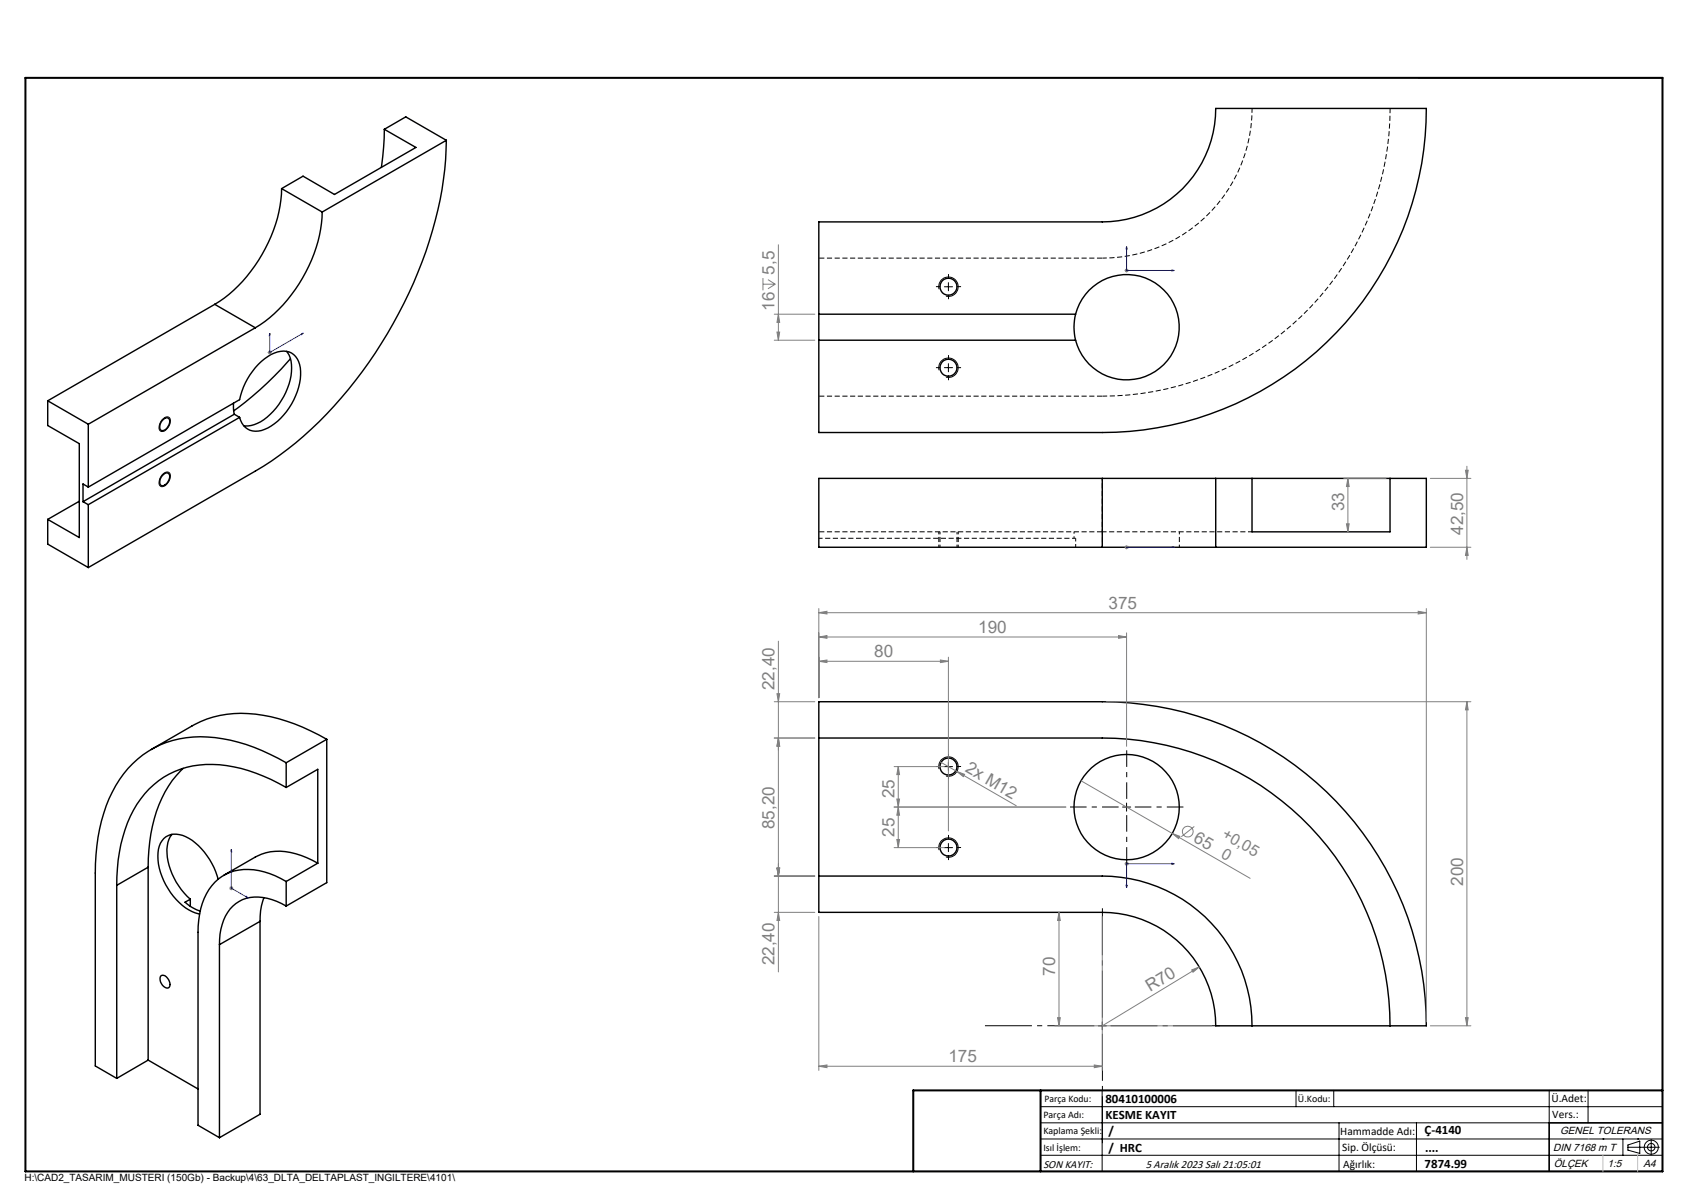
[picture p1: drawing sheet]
<svg xmlns="http://www.w3.org/2000/svg" width="420mm" height="297mm" viewBox="0 0 420 297" stroke-linecap="round" stroke-linejoin="round" font-family="sans-serif">
<g fill="none" stroke="#000" stroke-width=".35">
<path d="M94.9 31.9l-.2 4.4-.5 5M94.9 31.9l7.8 4.5-20.1 11.6-7.8-4.5-5.3 3.1M94.9 31.9l5.3-3 10 5.7M110.2 34.6a94.3 94.3 0 0 1-11.8 42.8 102 102 0 0 1-31.3 36.4l-4.1 2.5-41.2 23.8M110.2 34.6l-30.6 17.7M69.5 46.6a36.4 36.4 0 0 1-16.5 28.5M69.5 46.6l10.1 5.7M79.6 52.3a36.4 36.4 0 0 1-16.6 28.6M202.2 54.8h70a27.9 27.9 0 0 0 28-28h52a80 80 0 0 1-80 80h-70zM53 75.1l10 5.8M53 75.1l-41.2 23.9M202.2 77.6h63.4"/>
<path d="M265.6 77.6a13 13 0 0 1 20-7.5 13 13 0 0 1 0 21.4 13 13 0 0 1-20-7.5M265.6 77.6a13.5 13.5 0 0 0 0 6.4M11.8 99l10 5.7M11.8 99v6.1l7.8 4.4v23.2l-7.8-4.5M57.6 99.6l.3 2.7M63 80.9l-41.2 23.8M70.8 86.7a8.8 8.8 0 0 1 .6 8.1 16 16 0 0 1-8.6 10l-1.6 .4-1-.1M71.7 88.6a83.4 83.4 0 0 1-14 12.8M202.2 84h63.4M21.8 104.7v15.6M40 103.9l.4-.4a.88 .88 0 0 1 1.1-.3 .88 .88 0 0 1 .4 1.2 1.96 1.96 0 0 1-2.1 1.9 1.73 1.73 0 0 1 .2-2.4zM40.4 117.2a.87 .87 0 0 1 1.1-.4 .87 .87 0 0 1 .4 1.2 2.03 2.03 0 0 1-2.1 1.9 1.96 1.96 0 0 1 .6-2.7z"/>
<path d="M57.9 102.3l-37.4 21.6M57.9 102.3l1.3 .7M59.2 103a4.2 4.2 0 0 0 6.1 3 16.1 16.1 0 0 0 8.9-15.2 4.3 4.3 0 0 0-6.5-3.6 16.6 16.6 0 0 0-8.5 11.5l-37.4 21.6M59.2 103l-37.4 21.6M272.2 118.1h28M272.2 118.1h-70v17h70M272.2 118.1v17M300.2 118.1v17M300.2 118.1h8.9M309.1 118.1h34.1M309.1 118.1v13.2h34.1v-13.2M343.2 118.1h9v17h-52"/>
<path d="M11.8 128.2v6.1l10 5.8M19.6 123.8l-7.8 4.4M20.5 123.9l1.3 .7M21.8 124.6v15.5M21.8 120.3l-1.3-.8v4.4M272.2 135.1h28M202.2 173.2h70a80 80 0 0 1 80 80.1h-52a28 28 0 0 0-28-28.1h-70zM45.2 189.7a29.2 29.2 0 0 0-8.2 18.1l-.4 6.3M70.7 194.4a37.7 37.7 0 0 0-19.9-5.7 21.3 21.3 0 0 0-19.3 14.5 42.2 42.2 0 0 0-2.7 15.4M70.7 188.3a41.5 41.5 0 0 0-23-6.3 23.8 23.8 0 0 0-20.8 15.2 45.9 45.9 0 0 0-3.4 18.3v47.7l5.3 3M70.7 188.3v6.1M70.7 194.4l7.8-4.5v23.2"/>
<path d="M80.7 182.5a41.5 41.5 0 0 0-23-6.3 23.5 23.5 0 0 0-10.3 3l-10 5.8M80.7 182.5v35.4l-10 5.8M80.7 182.5l-10 5.8M202.2 182.2h70a71 71 0 0 1 71 71.1M28.8 218.6v47.6M36.6 214.1l-7.8 4.5M36.6 214.1v47.6M42.4 206a8.6 8.6 0 0 0-.7 7.6 17.5 17.5 0 0 0 5.3 8.4M53.9 217.1a17.1 17.1 0 0 0-8.1-10.6 4.5 4.5 0 0 0-5.8 1.1 9 9 0 0 0-.4 7.8 16 16 0 0 0 8.6 10l1.1 .2M70.7 217.6a16.5 16.5 0 0 0-13.9-2.2 12.6 12.6 0 0 0-7.5 10.3l-.4 4.5v47.6l5.3 3.1M70.7 217.6v6.1M78.5 213.1a17.4 17.4 0 0 0-12.8-2.6l-2.7 1.1-7.7 4.5"/>
<path d="M78.5 213.1l-7.8 4.5M202.2 216.3h70a36.9 36.9 0 0 1 36.9 37M47 222l-1.3 .7a10.2 10.2 0 0 0 3.8 2.2M47 222v1.8M54.2 233.2v47.7M64.2 227.5l-10 5.7M64.2 227.5v47.6l-10 5.8M65.2 221.6a15.1 15.1 0 0 0-1 5.9M70.7 223.7a12.4 12.4 0 0 0-10.8-1.6 10.2 10.2 0 0 0-5.6 8.5l-.1 2.6M39.7 241a1.12 1.12 0 0 1 1.6 .5l.6 1.2a.88 .88 0 0 1-.3 1.2 .88 .88 0 0 1-1.2-.3l-.7-1.1-.2-.9zM36.6 261.7l12.3 7.1M36.6 261.7l-7.8 4.5"/>
<path d="M410.5 277.2h-28v12"/>
<circle cx="234.2" cy="70.8" r="2.1"/>
<circle cx="234.2" cy="90.8" r="2.1"/>
<circle cx="234.2" cy="189.2" r="2.1"/>
<circle cx="278.2" cy="199.3" r="13"/>
<circle cx="234.2" cy="209.3" r="2.1"/>
</g>
<path d="M272.2 135.1v-17M272.2 131.3v-13.2" fill="none" stroke="#000" stroke-width=".25" stroke-dasharray="1.3 .6" stroke-dashoffset=".7" stroke-linecap="butt"/>
<path d="M272.2 131.3h37" fill="none" stroke="#000" stroke-width=".25" stroke-dasharray="1.3 .6" stroke-dashoffset=".3" stroke-linecap="butt"/>
<path d="M202.2 63.7h70M272.2 97.8h-70M202.2 131.3h70" fill="none" stroke="#000" stroke-width=".25" stroke-dasharray="1.3 .6" stroke-dashoffset="-.1" stroke-linecap="butt"/>
<path d="M265.6 135.1v-2.2" fill="none" stroke="#000" stroke-width=".25" stroke-dasharray="1.3 .6" stroke-dashoffset=".5" stroke-linecap="butt"/>
<path d="M265.6 132.9h-63.4" fill="none" stroke="#000" stroke-width=".25" stroke-dasharray="1.3 .6" stroke-dashoffset=".4" stroke-linecap="butt"/>
<path d="M231.8 131.3v3.8M232.1 131.3v3.8M236.3 135.1v-3.8M236.6 135.1v-3.8M291.2 135.1v-3.8" fill="none" stroke="#000" stroke-width=".25" stroke-dasharray="1.3 .6" stroke-dashoffset=".6" stroke-linecap="butt"/>
<path d="M265.2 131.3v1.6" fill="none" stroke="#000" stroke-width=".25" stroke-dasharray="1.3 .6" stroke-dashoffset=".8" stroke-linecap="butt"/>
<path d="M343.2 26.8a71 71 0 0 1-71 71" fill="none" stroke="#000" stroke-width=".25" stroke-dasharray="1.3 .6" stroke-dashoffset=".1" stroke-linecap="butt"/>
<path d="M272.2 63.7a37 37 0 0 0 37-36.9" fill="none" stroke="#000" stroke-width=".25" stroke-dasharray="1.3 .6" stroke-dashoffset=".2" stroke-linecap="butt"/>
<g fill="none" stroke="#808080" stroke-width=".25">
<path d="M188.4 68.6v3.1M188.4 70.2h3M189.6 69l1.8 1.2M191.2 77.6h10M191.4 70.2l-1.8 1.1M192.2 77.6l.3 2h-.7zM192.2 60.4v23.6M277.7 66.8h1M277.8 66.4l.8 .7M278.2 66.3v1M278.6 66.4l-.8 .7M66.1 87h1"/>
<path d="M66.3 86.7l.7 .7M66.6 86.5v1.1M67 86.7l-.7 .7M191.2 84h10M191.8 82h.7l-.3 2zM331.8 118.1h10.4M332.8 118.1v13.2M332.8 118.1l.3 2h-.6zM353.2 118.1h10M361.8 116.1h.7l-.3 2zM362.2 115.1v23M277.7 135.1h1"/>
<path d="M277.8 134.8l.8 .7M278.2 134.6v1M278.6 134.8l-.8 .7M332.5 129.3h.6l-.3 2zM353.2 135.1h10M362.2 135.1l.3 2h-.7zM192.2 158.3v81.7M202.2 157.3l2-.4v.7zM202.2 151.3l2-.4v.7zM202.2 150.2v22.1M202.2 157.3h76M202.2 151.3h150"/>
<path d="M276.2 156.9l2 .4-2 .3zM278.2 156.2v28.1M350.2 150.9l2 .4-2 .3zM352.2 150.2v102.1M191.2 173.2h10M191.8 171.3h.7l-.3 1.9zM202.2 163.3l2-.4v.7zM202.2 163.3h32M232.2 162.9l2 .4-2 .3zM234.2 162.2v42.9M273.2 173.2h90M362.2 173.2l.3 2.1h-.7z"/>
<path d="M362.2 173.2v80.1M191.2 182.2h10M192.2 182.2l.3 2h-.7zM220.8 199.2h42.4M220.8 189.3h12.4M221.4 197.3h.7l-.3 1.9zM221.8 189.3v20M221.8 189.3l.3 1.9h-.7zM221.8 199.2l.3 2.1h-.7zM232.1 188.1l4.2 2.4M236.3 190.5l1.9 .7-.4 .5zM236.3 190.5l14.6 8.4"/>
<path d="M266.9 192.8l41.8 24M56.6 219.3h1M56.8 218.9l.7 .7M57.1 218.8v1M57.5 218.9l-.7 .7M191.2 216.3h10M191.8 214.3h.7l-.3 2zM220.8 209.3h12.4M221.4 207.3h.7l-.3 2zM277.7 213.3h1M277.8 212.9l.8 .7M278.2 212.8v.9"/>
<path d="M278.6 212.9l-.8 .7M289.5 205.8l1.8 .7-.3 .5zM294.9 204l-3.2 2.6M191.2 225.2h10M192.2 225.2l.3 2.1h-.7zM202.2 226.3v38M261.5 225.2l.3 2.1h-.7zM261.5 225.2v28.1M272.2 226.3v38M294.3 239.5l1.8-.8-1.5 1.3zM296.1 238.7l-23.9 14.6M260.5 253.3h38.7"/>
<path d="M261.1 251.2h.7l-.3 2.1zM353.2 253.3h10M361.8 251.2h.7l-.3 2.1zM202.2 263.2l2-.3v.7zM202.2 263.2h70M270.2 262.9l2 .3-2 .4z"/>
<circle cx="293.3" cy="205.3" r="1.33"/>
</g>
<g fill="none" stroke="#000" stroke-width=".25">
<path d="M350.2 19.2h60.3v12.6M231.9 71.4a2.39 2.39 0 0 1 2.1-3 2.39 2.39 0 0 1 2.6 2.6 2.39 2.39 0 0 1-3 2.1M233.2 70.8h2M234.2 69.8v2M231.9 91.4a2.39 2.39 0 0 1 2.1-3 2.39 2.39 0 0 1 2.6 2.6 2.39 2.39 0 0 1-3 2.1M233.2 90.8h2M234.2 89.8v2M40 103.7l.3-.3a.97 .97 0 0 1 1.3-.4 .97 .97 0 0 1 .5 1.2 2.57 2.57 0 0 1-2.3 2.3 1.35 1.35 0 0 1-.3-1.9zM40.3 116.9a.97 .97 0 0 1 1.3-.3 .97 .97 0 0 1 .5 1.2 2.56 2.56 0 0 1-2.3 2.4 1.38 1.38 0 0 1-.3-2.1zM231.9 189.9a2.39 2.39 0 0 1 2.1-3 2.39 2.39 0 0 1 2.6 2.6 2.39 2.39 0 0 1-3 2.1M233.2 189.3h2M234.2 188.2v2"/>
<path d="M277.2 199.2h2M278.2 198.3v2M231.9 209.9a2.39 2.39 0 0 1 2.1-3 2.39 2.39 0 0 1 2.6 2.6 2.39 2.39 0 0 1-3 2.1M233.2 209.3h2M234.2 208.2v2.1M271.2 253.3h2M272.2 252.3v1.9M256.9 273.2h153.6M256.9 277.2h153.6M272.1 269.2v20M320 269.2v4M329.3 269.2v4"/>
<path d="M330.6 277.2v12M349.7 277.2v12M382.5 269.2v20M392.1 269.2v8M225.5 289.2h185M256.9 281.2h153.6M256.9 285.2h153.6M395.8 281.2h.1M400.7 281.2v4M402 283.2h7.7M402 282.7l2.9-1v3.1l-2.9-.9zM404.4 281.2h.1"/>
<path d="M407.7 281.3v3.8"/>
<circle cx="407.7" cy="283.2" r=".93"/>
<circle cx="407.7" cy="283.2" r="1.74"/>
</g>
<g fill="none" stroke="#00f" stroke-width=".25">
<path d="M278.2 60.9l.1 .6h-.3zM278.2 60.9v5.9h11.7M289.3 66.6l.6 .2-.6 .1zM66.6 82.2v4.8l8.3-4.8M66.6 82.2l.1 .5-.2 .1zM74.5 82.4l.4-.2-.4 .4zM278 135.1h.3zM278.2 135.1h.1M278.2 135.1h11.7M289.9 135.1h-.6h.6M57.1 209.7v9.6l4.2 2.4M57.1 209.7l.1 .5-.2-.1z"/>
<path d="M278 218.5h.3l-.1 .6zM289.3 213.1l.6 .2-.6 .1zM289.9 213.3h-11.7v5.8M60.9 221.3l.4 .4-.4-.1z"/>
</g>
<g fill="none" stroke="#000" stroke-width=".25" stroke-dasharray="15.2 1.3 1.3 1.3" stroke-linecap="butt">
<path d="M232.2 70.8h-1.1M234.2 68.8v-1.1M234.2 72.8v1.1M236.2 70.8h1.1M232.2 90.8h-1.1M234.2 88.8v-1.1M234.2 92.8v1.1M236.2 90.8h1.1M232.2 189.2h-1.1M234.2 187.2v-1.1M234.2 191.2v1.1M236.2 189.2h1.1"/>
<path d="M232.2 209.2h-1.1M234.2 207.2v-1.1M234.2 211.2v1.1M236.2 209.2h1.1"/>
</g>
<path d="M276.2 199.2h-12M278.2 197.2v-12M280.2 199.2h12M278.2 201.2v12" fill="none" stroke="#000" stroke-width=".25" stroke-dasharray="15.2 1.3 1.3 1.3" stroke-dashoffset="11.1" stroke-linecap="butt"/>
<path d="M270.2 253.2h-27M272.2 251.2v-27M272.2 255.2v27M274.2 253.2h27" fill="none" stroke="#000" stroke-width=".25" stroke-dasharray="15.2 1.3 1.3 1.3" stroke-dashoffset="3.6" stroke-linecap="butt"/>
<path d="M6.3 19.2h404.2v270h-404.2zM256.9 269.2v20M410.5 269.2h-185v20" fill="none" stroke="#000" stroke-width=".5"/>
<path d="M392.1 281.2h.1M395.8 285.2v4M404.4 285.2v4" fill="none" stroke="#c0c0c0" stroke-width=".25"/>
<g fill="#00f">
<path d="M278 218.5h.3l-.1 .6zM289.3 213.1l.6 .2-.6 .1z"/>
<path d="M278.2 60.9l-.2 .6h.3zM289.3 66.6v.3l.6-.1z"/>
<path d="M278 135.1h.3zM289.3 135.1h.6z"/>
<path d="M60.9 221.3l.4 .4-.4-.1zM57.1 209.7l.1 .5-.2-.1zM66.6 82.2l-.1 .6 .2-.1zM74.5 82.4v.2l.4-.4z"/>
</g>
<g fill="#808080">
<path d="M294.3 239.5l1.8-.8-1.5 1.3z"/>
<path d="M270.2 262.9l2 .3-2 .4zM202.2 263.2l2-.3v.7z"/>
<path d="M192.2 182.2l.3 2h-.7zM191.8 171.3h.7l-.3 1.9z"/>
<path d="M362.2 135.1l.3 2h-.7zM361.8 116.1h.7l-.3 2z"/>
<path d="M221.4 197.3h.7l-.3 1.9zM221.8 189.3l.3 1.9h-.7zM332.5 129.3h.6l-.3 2zM332.8 118.1l.3 2h-.6z"/>
<path d="M192.2 182.2l.3 2h-.7zM191.8 214.3h.7l-.3 2zM191.8 214.3h.7l-.3 2zM192.2 225.2l.3 2.1h-.7zM362.2 173.2l.3 2.1h-.7zM361.8 251.2h.7l-.3 2.1zM261.5 225.2l.3 2.1h-.7zM261.1 251.2h.7l-.3 2.1z"/>
<path d="M221.8 199.2l.3 2.1h-.7zM221.4 207.3h.7l-.3 2z"/>
<path d="M192.2 77.6l.3 2h-.7zM191.8 82h.7l-.3 2z"/>
<path d="M236.3 190.5l1.5 1.2 .4-.5zM289.5 205.8l1.5 1.2 .3-.5z"/>
<path d="M202.2 163.3l2-.4v.7zM232.2 162.9l2 .4-2 .3zM202.2 157.3l2-.4v.7zM276.2 156.9l2 .4-2 .3zM202.2 151.3l2-.4v.7zM350.2 150.9l2 .4-2 .3z"/>
</g>
<g font-size="4.2" fill="#808080">
<text x="191.3" y="67.8" transform="rotate(-90 191.3 67.8)">5,5</text>
<text x="191.3" y="76.7" transform="rotate(-90 191.3 76.7)">16</text>
<text x="331.9" y="126.2" transform="rotate(-90 331.9 126.2)">33</text>
<text x="361.3" y="132.1" transform="rotate(-90 361.3 132.1)">42,50</text>
<text x="273.7" y="150.3">375</text>
<text x="241.6" y="156.3">190</text>
<text x="215.9" y="162.3">80</text>
<text x="191.3" y="170.4" transform="rotate(-90 191.3 170.4)">22,40</text>
<text x="238.1" y="190.5" transform="rotate(30 238.1 190.5)">2x M12</text>
<text x="220.8" y="197.1" transform="rotate(-90 220.8 197.1)">25</text>
<text x="191.3" y="204.7" transform="rotate(-90 191.3 204.7)">85,20</text>
<text x="220.8" y="206.6" transform="rotate(-90 220.8 206.6)">25</text>
<text x="294.5" y="207.6" transform="rotate(30 294.5 207.6)">65</text>
<text x="361.3" y="218.7" transform="rotate(-90 361.3 218.7)">200</text>
<text x="191.3" y="238.3" transform="rotate(-90 191.3 238.3)">22,40</text>
<text x="260.5" y="240.9" transform="rotate(-90 260.5 240.9)">70</text>
<text x="284" y="245" transform="rotate(-31 284 245)">R70</text>
<text x="234.2" y="262.3">175</text>
</g>
<g font-size="3.9" fill="#808080">
<text x="301.5" y="206.7" transform="rotate(30 301.5 206.7)">+0,05</text>
<text x="301.3" y="211.5" transform="rotate(30 301.3 211.5)">0</text>
</g>
<g font-size="3.2">
<text x="272.9" y="272.3">80410100006</text>
<text x="272.9" y="276.3">KESME KAYIT</text>
<text x="273.7" y="280.3">/</text>
<text x="351.8" y="280">Ç-4140</text>
<text x="273.7" y="284.4">/ HRC</text>
<text x="351.9" y="284.3">....</text>
<text x="351.8" y="288.3">7874.99</text>
</g>
<g font-size="2.8">
<text x="383" y="272.2">Ü.Adet:</text>
<text x="330.9" y="280.3">Hammadde Adı:</text>
<text x="383.3" y="276">Vers.:</text>
<text x="331.4" y="284.3">Sip. Ölçüsü:</text>
<text x="257.6" y="288.3">SON KAYIT:</text>
<text x="282.9" y="288.3">5 Aralık 2023 Salı 21:05:01</text>
<text x="331.6" y="288.3">Ağırlık:</text>
</g>
<g font-size="2.6">
<text x="385.2" y="279.9">GENEL TOLERANS</text>
<text x="383.5" y="284">DIN 7168 m T</text>
<text x="383.6" y="288.1">ÖLÇEK</text>
<text x="396.9" y="288.1">1:5</text>
<text x="405.8" y="288.1">A4</text>
</g>
<g font-size="2.5">
<text x="257.9" y="272">Parça Kodu:</text>
<text x="320.5" y="272">Ü.Kodu:</text>
<text x="257.6" y="280">Kaplama Şekli:</text>
<text x="257.6" y="276">Parça Adı:</text>
<text x="257.6" y="284.1">Isıl İşlem:</text>
<text x="6.1" y="291.6">H:\CAD2_TASARIM_MUSTERI (150Gb) - Backup\4\63_DLTA_DELTAPLAST_INGILTERE\4101\</text>
</g>
</svg>
